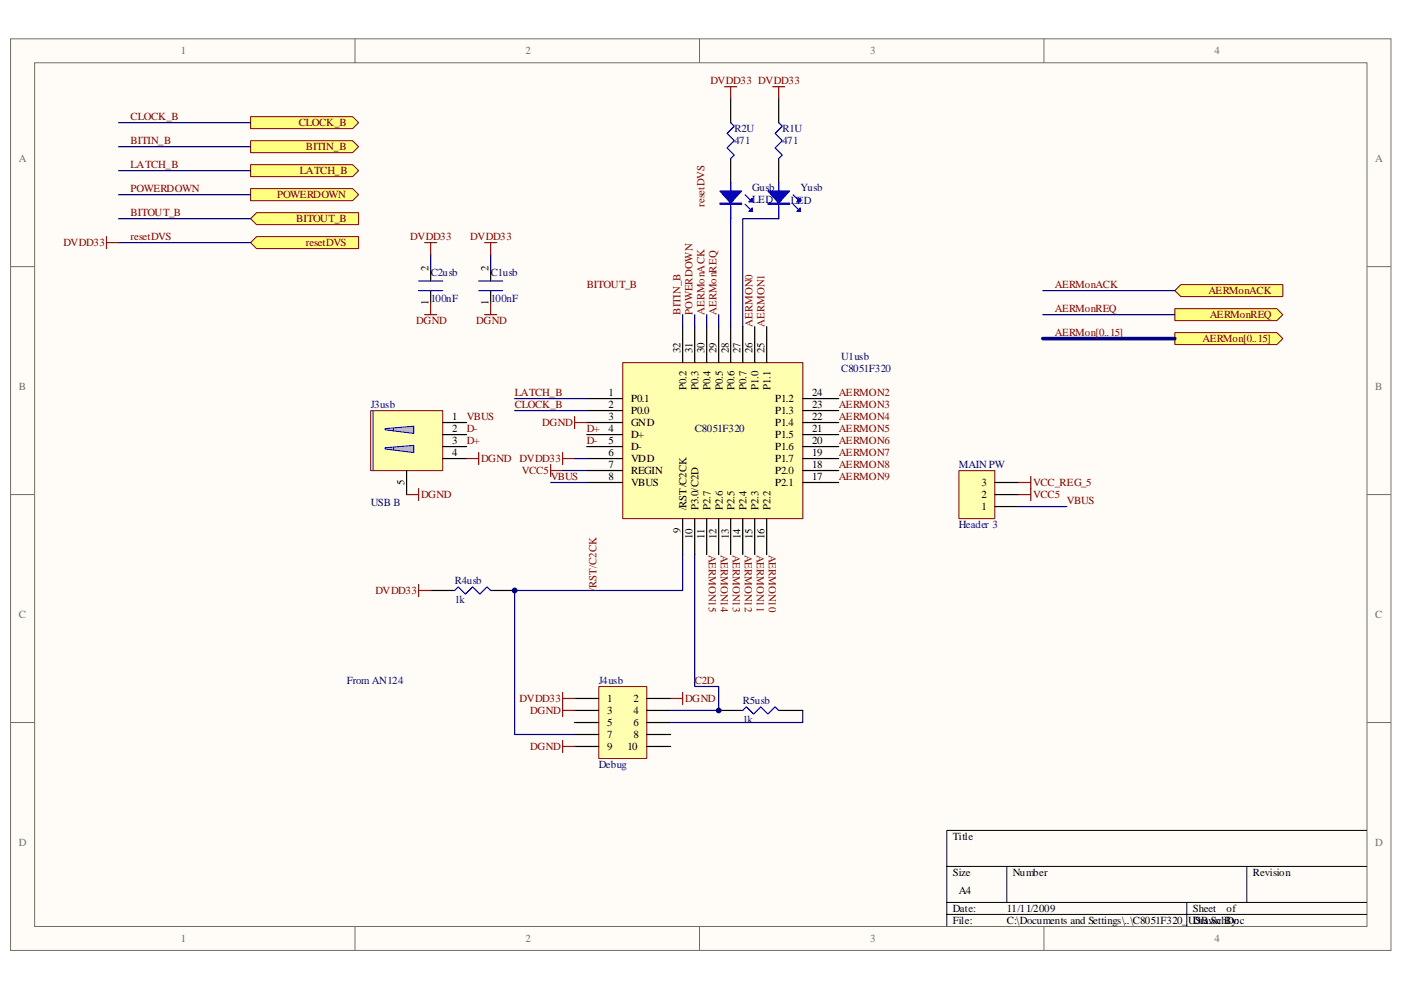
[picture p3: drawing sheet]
<svg xmlns="http://www.w3.org/2000/svg" width="297mm" height="210mm" viewBox="0 0 297 210" stroke-linecap="round" stroke-linejoin="round" font-family="sans-serif">
<path d="M2.3 8.3h292.6v193.3h-292.6z" fill="#fffcf8"/>
<path d="M2.2 8.2h292.7v193.4h-292.7z" fill="none" stroke="#706f64" stroke-width=".21"/>
<path d="M7.4 13.3h282.4v183.2h-282.4z" fill="#fffcf8"/>
<g fill="none" stroke="#706f64" stroke-width=".21">
<path d="M7.3 13.3h282.5v183.2h-282.5zM75.3 8.2v5.1M148.3 8.2v5.1M221.3 8.2v5.1M2.2 56.6h5.1M289.8 56.6h5.1M2.2 104.9h5.1M289.8 104.9h5.1M2.2 153.2h5.1M289.8 153.2h5.1M75.3 196.5v5.1M148.3 196.5v5.1"/>
<path d="M221.3 196.5v5.1"/>
</g>
<path d="M289.8 176.1h-89.1v20.4M200.7 183.8h89.1M200.7 191.4h89.1M200.7 194h89.1M213.5 183.8v7.6M251.6 191.4v5.1M264.3 183.8v7.6" fill="none" stroke="#000" stroke-width=".21"/>
<path d="M132.1 76.9h38.1v33.1h-38.1z" fill="#ffffb0"/>
<path d="M132 76.9h38.2v33.1h-38.2z" fill="none" stroke="#800000" stroke-width=".21"/>
<g fill="none" stroke="#000" stroke-width=".25">
<path d="M144.7 69.3v7.6M147.3 69.3v7.6M149.8 69.3v7.6M152.4 69.3v7.6M154.9 69.3v7.6M157.5 69.3v7.6M160 69.3v7.6M162.6 69.3v7.6M124.4 84.5h7.6M124.4 87.1h7.6M124.4 89.6h7.6M124.4 92.2h7.6"/>
<path d="M124.4 94.7h7.6M124.4 97.3h7.6M124.4 99.8h7.6M170.2 84.5h7.6M170.2 87.1h7.6M170.2 89.6h7.6M170.2 92.2h7.6M170.2 94.7h7.6M170.2 97.3h7.6M170.2 99.8h7.6M124.4 102.3h7.6M144.7 110v7.6"/>
<path d="M147.3 110v7.6M149.8 110v7.6M152.4 110v7.6M154.9 110v7.6M157.5 110v7.6M160 110v7.6M162.6 110v7.6M170.2 102.3h7.6"/>
</g>
<path d="M78.6 87.1h15.3v12.7h-15.3z" fill="#ffffb0"/>
<path d="M78.6 87.1h15.3v12.7h-15.3z" fill="none" stroke="#800000" stroke-width=".21"/>
<path d="M93.8 89.6h5.1M93.8 92.2h5.1M93.8 94.7h5.1" fill="none" stroke="#000" stroke-width=".25"/>
<path d="M79.1 87.1v12.7" fill="none" stroke="#00f" stroke-width=".21"/>
<path d="M81.6 90.9l6.1-.5v1.5l-6.1-.7z" fill-rule="evenodd" fill="#c0c0c0" stroke="#00f" stroke-width=".21"/>
<path d="M83.4 90.9v.5" fill="none" stroke="#00f" stroke-width=".21"/>
<path d="M81.6 95l6.1-.5v1.5l-6.1-.8z" fill-rule="evenodd" fill="#c0c0c0" stroke="#00f" stroke-width=".21"/>
<path d="M83.4 95v.5" fill="none" stroke="#00f" stroke-width=".21"/>
<path d="M165.1 20.9v5.1M165.1 33.7v7.6M104 57.1v2.5M165.1 43.8v2.6M104 61.6v2.6M86.2 99.8v5.1M93.8 97.3h5.1" fill="none" stroke="#000" stroke-width=".25"/>
<path d="M165.1 26l.8 .8-1.6 1.5 1.6 1.5-1.6 1.6 1.6 1.5-.8 .8M165.1 38.7v7.7M101.5 59.6h5.1M168.2 43.3l1 1M168.2 41.3l1 1M101.5 61.6h5.1" fill="none" stroke="#00f" stroke-width=".25"/>
<g fill="#00f" stroke="#00f" stroke-width=".25">
<path d="M162.8 40.5h4.6l-2.3 2.6z"/>
<path d="M169.7 44.1v.8h-.8z"/>
<path d="M169.7 42.1v.7h-.8z"/>
<path d="M162.8 43.1h4.6v.2h-4.6z" fill-rule="evenodd"/>
</g>
<path d="M154.9 46.4v22.9" fill="none" stroke="#000080" stroke-width=".25"/>
<path d="M127 145.6h10.1v15.3h-10.1z" fill="#ffffb0"/>
<path d="M127 145.6h10.1v15.3h-10.1z" fill="none" stroke="#800000" stroke-width=".21"/>
<g fill="none" stroke="#000" stroke-width=".25">
<path d="M154.9 20.9v5.1M154.9 33.7v7.6M154.9 43.8v2.6M91.3 125.2h5.1M104 125.2h5.1M121.8 148.1h5.1M121.8 150.7h5.1M121.8 153.2h5.1M121.8 155.8h5.1M121.8 158.3h5.1M137.1 148.1h5.1M137.1 150.7h5.1"/>
<path d="M137.1 153.2h5.1M137.1 155.8h5.1M137.1 158.3h5.1M152.4 150.7h5.1M165.1 150.7h5.1"/>
</g>
<path d="M104 54v3.1M165.1 46.4h-7.6v22.9M116.8 102.3h7.6M144.7 117.6v7.6h-35.6v30.6h12.7M147.3 117.6v28h5.1v5.1h-10.2M170.2 150.7v2.5h-28" fill="none" stroke="#000080" stroke-width=".25"/>
<path d="M154.9 26l.8 .8-1.5 1.5 1.5 1.5-1.5 1.6 1.5 1.5-.8 .8M154.9 38.7v7.7M158 43.3l1 1M158 41.3l1 1M96.4 125.2l.8-.7 1.5 1.5 1.5-1.5 1.5 1.5 1.6-1.5 .7 .7M157.5 150.7l.7-.8 1.6 1.5 1.5-1.5 1.5 1.5 1.5-1.5 .8 .8" fill="none" stroke="#00f" stroke-width=".25"/>
<g fill="#00f" stroke="#00f" stroke-width=".25">
<path d="M152.6 40.5h4.6l-2.3 2.6z"/>
<path d="M158.7 44.9l.8-.8v.8z"/>
<path d="M158.7 42.8l.8-.7v.7z"/>
<path d="M152.6 43.1h4.6v.2h-4.6z" fill-rule="evenodd"/>
</g>
<g fill="none" stroke="#800000" stroke-width=".25">
<path d="M102.8 51.5h2.5M104 51.5v2.5M102.8 66.7h2.5M104 64.2v2.5M98.9 97.3h2.6M101.5 96v2.5M119.3 96v2.5M119.3 97.3h2.5M121.8 88.3v2.6M121.8 89.6h2.6M86.2 104.9h2.5M88.7 103.6v2.6"/>
<path d="M88.7 124v2.5M88.7 125.2h2.6M119.3 146.9v5.1M119.3 157.1v2.5M119.3 150.7h2.5M119.3 158.3h2.5M119.3 148.1h2.5M142.2 148.1h2.5M144.7 146.9v2.5"/>
</g>
<g fill="#ffff80" stroke="#800000" stroke-width=".21">
<path d="M53.1 24.7h21.7l1.2 1.3-1.2 1.3h-21.7z" fill-rule="evenodd"/>
<path d="M53.1 29.8h21.7l1.2 1.3-1.2 1.3h-21.7z" fill-rule="evenodd"/>
<path d="M53.1 34.9h21.7l1.2 1.3-1.2 1.3h-21.7z" fill-rule="evenodd"/>
<path d="M53.1 40h21.7l1.2 1.3-1.2 1.3h-21.7z" fill-rule="evenodd"/>
<path d="M54.4 45.1h21.6v2.5h-21.6l-1.3-1.2z" fill-rule="evenodd"/>
</g>
<path d="M25.1 31.1h28M25.1 26h28M25.1 36.2h28M25.1 41.3h28M25.1 46.4h28M144.7 66.7v2.6M147.3 66.7v2.6M109.1 84.5h15.3M109.1 87.1h15.3M119.3 99.8h5.1M121.8 97.3h2.6" fill="none" stroke="#000080" stroke-width=".25"/>
<path d="M153.6 18.4h2.6M154.9 18.4v2.5M163.8 18.4h2.6M165.1 18.4v2.5M116.8 98.5v2.6M116.8 99.8h2.5" fill="none" stroke="#800000" stroke-width=".25"/>
<path d="M54.4 50.2h21.6v2.5h-21.6l-1.3-1.2z" fill-rule="evenodd" fill="#ffff80" stroke="#800000" stroke-width=".21"/>
<path d="M25.1 51.5h28M91.3 54v3.1M149.8 66.7v2.6" fill="none" stroke="#000080" stroke-width=".25"/>
<path d="M88.7 59.6h5.1M88.7 61.6h5.1" fill="none" stroke="#00f" stroke-width=".25"/>
<path d="M91.3 57.1v2.5M91.3 61.6v2.6" fill="none" stroke="#000" stroke-width=".25"/>
<path d="M90 51.5h2.6M91.3 51.5v2.5M90 66.7h2.6M91.3 64.2v2.5" fill="none" stroke="#800000" stroke-width=".25"/>
<path d="M249.1 70.5h21.6l1.3 1.3-1.3 1.3h-21.6z" fill-rule="evenodd" fill="#ffff80" stroke="#800000" stroke-width=".21"/>
<path d="M221.1 71.8h28" fill="none" stroke="#000080" stroke-width=".76"/>
<g fill="#ffff80" stroke="#800000" stroke-width=".21">
<path d="M249.1 65.5h21.6l1.3 1.2-1.3 1.3h-21.6z" fill-rule="evenodd"/>
<path d="M249.1 61.6l1.3-1.2h21.6v2.5h-21.6z" fill-rule="evenodd"/>
</g>
<path d="M152.4 66.7v2.6M221.1 66.7h28M221.1 61.6h28" fill="none" stroke="#000080" stroke-width=".25"/>
<path d="M203.3 99.8h7.6v10.2h-7.6z" fill="#ffffb0"/>
<path d="M203.3 99.8h7.6v10.2h-7.6z" fill="none" stroke="#800000" stroke-width=".21"/>
<path d="M210.9 107.4h5.1M210.9 104.9h5.1M210.9 102.3h5.1" fill="none" stroke="#000" stroke-width=".25"/>
<path d="M22.6 50.2v2.5M22.6 51.5h2.5M216 104.9h2.5M216 102.3h2.5M218.5 101.1v5.1" fill="none" stroke="#800000" stroke-width=".25"/>
<path d="M216 107.4h10.2" fill="none" stroke="#000080" stroke-width=".25"/>
<g fill="#000080" stroke="#000080" stroke-width=".21">
<circle cx="109.1" cy="125.2" r=".51"/>
<circle cx="152.4" cy="150.7" r=".51"/>
</g>
<g font-size="2.3" fill="#706f64">
<text x="38.4" y="11.5">1</text>
<text x="111.4" y="11.5">2</text>
<text x="184.5" y="11.5">3</text>
<text x="257.5" y="11.5">4</text>
<text x="4" y="34.4">A</text>
<text x="291.6" y="34.4">A</text>
<text x="4" y="82.7">B</text>
<text x="291.6" y="82.7">B</text>
<text x="4" y="131">C</text>
<text x="291.6" y="131">C</text>
<text x="4" y="179.4">D</text>
<text x="291.6" y="179.4">D</text>
<text x="38.4" y="199.7">1</text>
<text x="111.4" y="199.7">2</text>
<text x="184.5" y="199.7">3</text>
<text x="257.5" y="199.7">4</text>
</g>
<g font-size="2.3" fill="#800000">
<text x="150.6" y="17.8">DVDD33 DVDD33</text>
<text x="27.7" y="25.5">CLOCK_B</text>
<text x="63.3" y="26.7">CLOCK_B</text>
<text x="27.7" y="30.5">BITIN_B</text>
<text x="27.7" y="35.6">LATCH_B</text>
<text x="64.9" y="31.8">BITIN_B</text>
<text x="27.7" y="40.7">POWERDOWN</text>
<text x="58.7" y="42">POWERDOWN</text>
<text x="63.6" y="36.9">LATCH_B</text>
<text x="27.7" y="45.8">BITOUT_B</text>
<text x="62.8" y="47.1">BITOUT_B</text>
<text x="149.4" y="43.8" transform="rotate(-90 149.4 43.8)">resetDVS</text>
<text x="13.4" y="52.2">DVDD33</text>
<text x="27.7" y="50.9">resetDVS</text>
<text x="64.9" y="52.2">resetDVS</text>
<text x="87" y="50.9">DVDD33</text>
<text x="99.7" y="50.9">DVDD33</text>
<text x="124.4" y="61.1">BITOUT_B</text>
<text x="223.6" y="61.1">AERMonACK</text>
<text x="256.2" y="62.4">AERMonACK</text>
<text x="88.3" y="68.7">DGND</text>
<text x="101" y="68.7">DGND</text>
<text x="144.3" y="66.7" transform="rotate(-90 144.3 66.7)">BITIN_B</text>
<text x="146.9" y="66.7" transform="rotate(-90 146.9 66.7)">POWERDOWN</text>
<text x="149.4" y="66.7" transform="rotate(-90 149.4 66.7)">AERMonACK</text>
<text x="151.9" y="66.7" transform="rotate(-90 151.9 66.7)">AERMonREQ</text>
<text x="159.6" y="69.3" transform="rotate(-90 159.6 69.3)">AERMON0</text>
<text x="162.1" y="69.3" transform="rotate(-90 162.1 69.3)">AERMON1</text>
<text x="223.6" y="71.2">AERMon[0..15]</text>
<text x="223.6" y="66.2">AERMonREQ</text>
<text x="256.5" y="67.4">AERMonREQ</text>
<text x="254.9" y="72.5">AERMon[0..15]</text>
<text x="109.1" y="84">LATCH_B</text>
<text x="177.8" y="84">AERMON2</text>
<text x="99" y="89.1">VBUS</text>
<text x="109.1" y="86.5">CLOCK_B</text>
<text x="177.8" y="86.5">AERMON3</text>
<text x="177.8" y="89.1">AERMON4</text>
<text x="99" y="91.6">D-</text>
<text x="99" y="94.1">D+</text>
<text x="115" y="90.3">DGND</text>
<text x="124.4" y="91.6">D+</text>
<text x="124.4" y="94.1">D-</text>
<text x="177.8" y="91.6">AERMON5</text>
<text x="177.8" y="94.1">AERMON6</text>
<text x="102" y="98">DGND</text>
<text x="110.1" y="98">DVDD33</text>
<text x="110.7" y="100.5">VCC5</text>
<text x="116.8" y="101.8">VBUS</text>
<text x="177.8" y="96.7">AERMON7</text>
<text x="177.8" y="99.3">AERMON8</text>
<text x="177.8" y="101.8">AERMON9</text>
<text x="89.3" y="105.6">DGND</text>
<text x="219.1" y="105.6">VCC5</text>
<text x="219.1" y="103.1">VCC_REG_5</text>
<text x="226.2" y="106.9">VBUS</text>
<text x="150.3" y="117.6" transform="rotate(90 150.3 117.6)">AERMON15</text>
<text x="152.8" y="117.6" transform="rotate(90 152.8 117.6)">AERMON14</text>
<text x="155.4" y="117.6" transform="rotate(90 155.4 117.6)">AERMON13</text>
<text x="157.9" y="117.6" transform="rotate(90 157.9 117.6)">AERMON12</text>
<text x="160.5" y="117.6" transform="rotate(90 160.5 117.6)">AERMON11</text>
<text x="163" y="117.6" transform="rotate(90 163 117.6)">AERMON10</text>
<text x="79.6" y="126">DVDD33</text>
<text x="126.5" y="125.3" transform="rotate(-90 126.5 125.3)">/RST/C2CK</text>
<text x="110.1" y="148.9">DVDD33</text>
<text x="145.3" y="148.9">DGND</text>
<text x="147.3" y="145">C2D</text>
<text x="112.4" y="151.4">DGND</text>
<text x="112.4" y="159">DGND</text>
</g>
<g font-size="2.3" fill="#000080">
<text x="155.7" y="28">R2U</text>
<text x="165.9" y="28">R1U</text>
<text x="155.7" y="30.5">471</text>
<text x="165.9" y="30.5">471</text>
<text x="159.5" y="40.5">Gusb</text>
<text x="169.7" y="40.5">Yusb</text>
<text x="159.5" y="43">LED</text>
<text x="167.7" y="43.3">LED</text>
<text x="91.3" y="58.5">C2usb</text>
<text x="104" y="58.5">C1usb</text>
<text x="91.3" y="64.1">100nF</text>
<text x="104" y="64.1">100nF</text>
<text x="178.3" y="76.3">U1usb</text>
<text x="178.3" y="78.9">C8051F320</text>
<text x="78.6" y="86.5">J3usb</text>
<text x="147.3" y="91.6">C8051F320</text>
<text x="203.3" y="99.3">MAIN PW</text>
<text x="78.6" y="107.4">USB B</text>
<text x="203.3" y="112">Header 3</text>
<text x="96.4" y="123.9">R4usb</text>
<text x="96.4" y="128">1k</text>
<text x="73.5" y="145">From AN124</text>
<text x="126.9" y="145">J4usb</text>
<text x="157.5" y="149.4">R5usb</text>
<text x="157.5" y="153.4">1k</text>
<text x="126.9" y="162.9">Debug</text>
</g>
<g font-size="2.3">
<text x="90.9" y="57.6" transform="rotate(-90 90.9 57.6)">2</text>
<text x="103.6" y="57.6" transform="rotate(-90 103.6 57.6)">2</text>
<text x="90.9" y="64.7" transform="rotate(-90 90.9 64.7)">1</text>
<text x="103.6" y="64.7" transform="rotate(-90 103.6 64.7)">1</text>
<text x="144.3" y="74.9" transform="rotate(-90 144.3 74.9)">32</text>
<text x="146.9" y="74.9" transform="rotate(-90 146.9 74.9)">31</text>
<text x="149.4" y="74.9" transform="rotate(-90 149.4 74.9)">30</text>
<text x="151.9" y="74.9" transform="rotate(-90 151.9 74.9)">29</text>
<text x="154.5" y="74.9" transform="rotate(-90 154.5 74.9)">28</text>
<text x="157" y="74.9" transform="rotate(-90 157 74.9)">27</text>
<text x="159.6" y="74.9" transform="rotate(-90 159.6 74.9)">26</text>
<text x="162.1" y="74.9" transform="rotate(-90 162.1 74.9)">25</text>
<text x="129" y="84">1</text>
<text x="145.6" y="82.8" transform="rotate(-90 145.6 82.8)">P0.2</text>
<text x="148.1" y="82.8" transform="rotate(-90 148.1 82.8)">P0.3</text>
<text x="150.7" y="82.8" transform="rotate(-90 150.7 82.8)">P0.4</text>
<text x="153.2" y="82.8" transform="rotate(-90 153.2 82.8)">P0.5</text>
<text x="155.8" y="82.8" transform="rotate(-90 155.8 82.8)">P0.6</text>
<text x="158.3" y="82.8" transform="rotate(-90 158.3 82.8)">P0.7</text>
<text x="160.8" y="82.8" transform="rotate(-90 160.8 82.8)">P1.0</text>
<text x="163.4" y="82.8" transform="rotate(-90 163.4 82.8)">P1.1</text>
<text x="172.2" y="84">24</text>
<text x="95.9" y="89.1">1</text>
<text x="129" y="86.5">2</text>
<text x="129" y="89.1">3</text>
<text x="133.8" y="85.2">P0.1</text>
<text x="133.8" y="87.8">P0.0</text>
<text x="164.4" y="87.8">P1.3</text>
<text x="164.4" y="85.2">P1.2</text>
<text x="172.2" y="89.1">22</text>
<text x="172.2" y="86.5">23</text>
<text x="95.9" y="91.6">2</text>
<text x="95.9" y="94.1">3</text>
<text x="129" y="91.6">4</text>
<text x="129" y="94.1">5</text>
<text x="133.8" y="90.3">GND</text>
<text x="133.8" y="92.9">D+</text>
<text x="133.8" y="95.4">D-</text>
<text x="164.4" y="95.4">P1.6</text>
<text x="164.4" y="92.9">P1.5</text>
<text x="164.4" y="90.3">P1.4</text>
<text x="172.2" y="94.1">20</text>
<text x="172.2" y="91.6">21</text>
<text x="95.9" y="96.7">4</text>
<text x="129" y="96.7">6</text>
<text x="129" y="99.3">7</text>
<text x="129" y="101.8">8</text>
<text x="133.8" y="98">VDD</text>
<text x="133.8" y="100.5">REGIN</text>
<text x="164.4" y="100.5">P2.0</text>
<text x="164.4" y="98">P1.7</text>
<text x="172.2" y="101.8">17</text>
<text x="172.2" y="99.3">18</text>
<text x="172.2" y="96.7">19</text>
<text x="85.8" y="102.9" transform="rotate(-90 85.8 102.9)">5</text>
<text x="133.8" y="103.1">VBUS</text>
<text x="164.4" y="103.1">P2.1</text>
<text x="208.1" y="105.6">2</text>
<text x="208.1" y="103.1">3</text>
<text x="144.3" y="113.1" transform="rotate(-90 144.3 113.1)">9</text>
<text x="145.6" y="108.2" transform="rotate(-90 145.6 108.2)">/RST/C2CK</text>
<text x="148.1" y="108.2" transform="rotate(-90 148.1 108.2)">P3.0/C2D</text>
<text x="150.7" y="108.2" transform="rotate(-90 150.7 108.2)">P2.7</text>
<text x="153.2" y="108.2" transform="rotate(-90 153.2 108.2)">P2.6</text>
<text x="155.8" y="108.2" transform="rotate(-90 155.8 108.2)">P2.5</text>
<text x="158.3" y="108.2" transform="rotate(-90 158.3 108.2)">P2.4</text>
<text x="160.8" y="108.2" transform="rotate(-90 160.8 108.2)">P2.3</text>
<text x="163.4" y="108.2" transform="rotate(-90 163.4 108.2)">P2.2</text>
<text x="208.1" y="108.1">1</text>
<text x="146.9" y="114.3" transform="rotate(-90 146.9 114.3)">10</text>
<text x="149.4" y="114.3" transform="rotate(-90 149.4 114.3)">11</text>
<text x="151.9" y="114.3" transform="rotate(-90 151.9 114.3)">12</text>
<text x="154.5" y="114.3" transform="rotate(-90 154.5 114.3)">13</text>
<text x="157" y="114.3" transform="rotate(-90 157 114.3)">14</text>
<text x="159.6" y="114.3" transform="rotate(-90 159.6 114.3)">15</text>
<text x="162.1" y="114.3" transform="rotate(-90 162.1 114.3)">16</text>
<text x="128.7" y="148.9">1</text>
<text x="134.3" y="148.9">2</text>
<text x="128.7" y="151.4">3</text>
<text x="128.7" y="153.9">5</text>
<text x="134.3" y="151.4">4</text>
<text x="134.3" y="153.9">6</text>
<text x="128.7" y="156.5">7</text>
<text x="128.7" y="159">9</text>
<text x="133.1" y="159">10</text>
<text x="134.3" y="156.5">8</text>
<text x="202" y="178.1">Title</text>
<text x="202" y="185.8">Size</text>
<text x="214.7" y="185.8">Number</text>
<text x="265.6" y="185.8">Revision</text>
<text x="203.3" y="189.6">A4</text>
<text x="202" y="193.4">Date:</text>
<text x="202" y="195.9">File:</text>
<text x="213.5" y="193.4">11/11/2009</text>
<text x="213.5" y="195.9">C:\Documents and Settings\..\C8051F320_USB.SchDoc</text>
<text x="252.9" y="195.9">Drawn By:</text>
<text x="252.9" y="193.4">Sheet</text>
<text x="260" y="193.4">of</text>
</g>
</svg>
